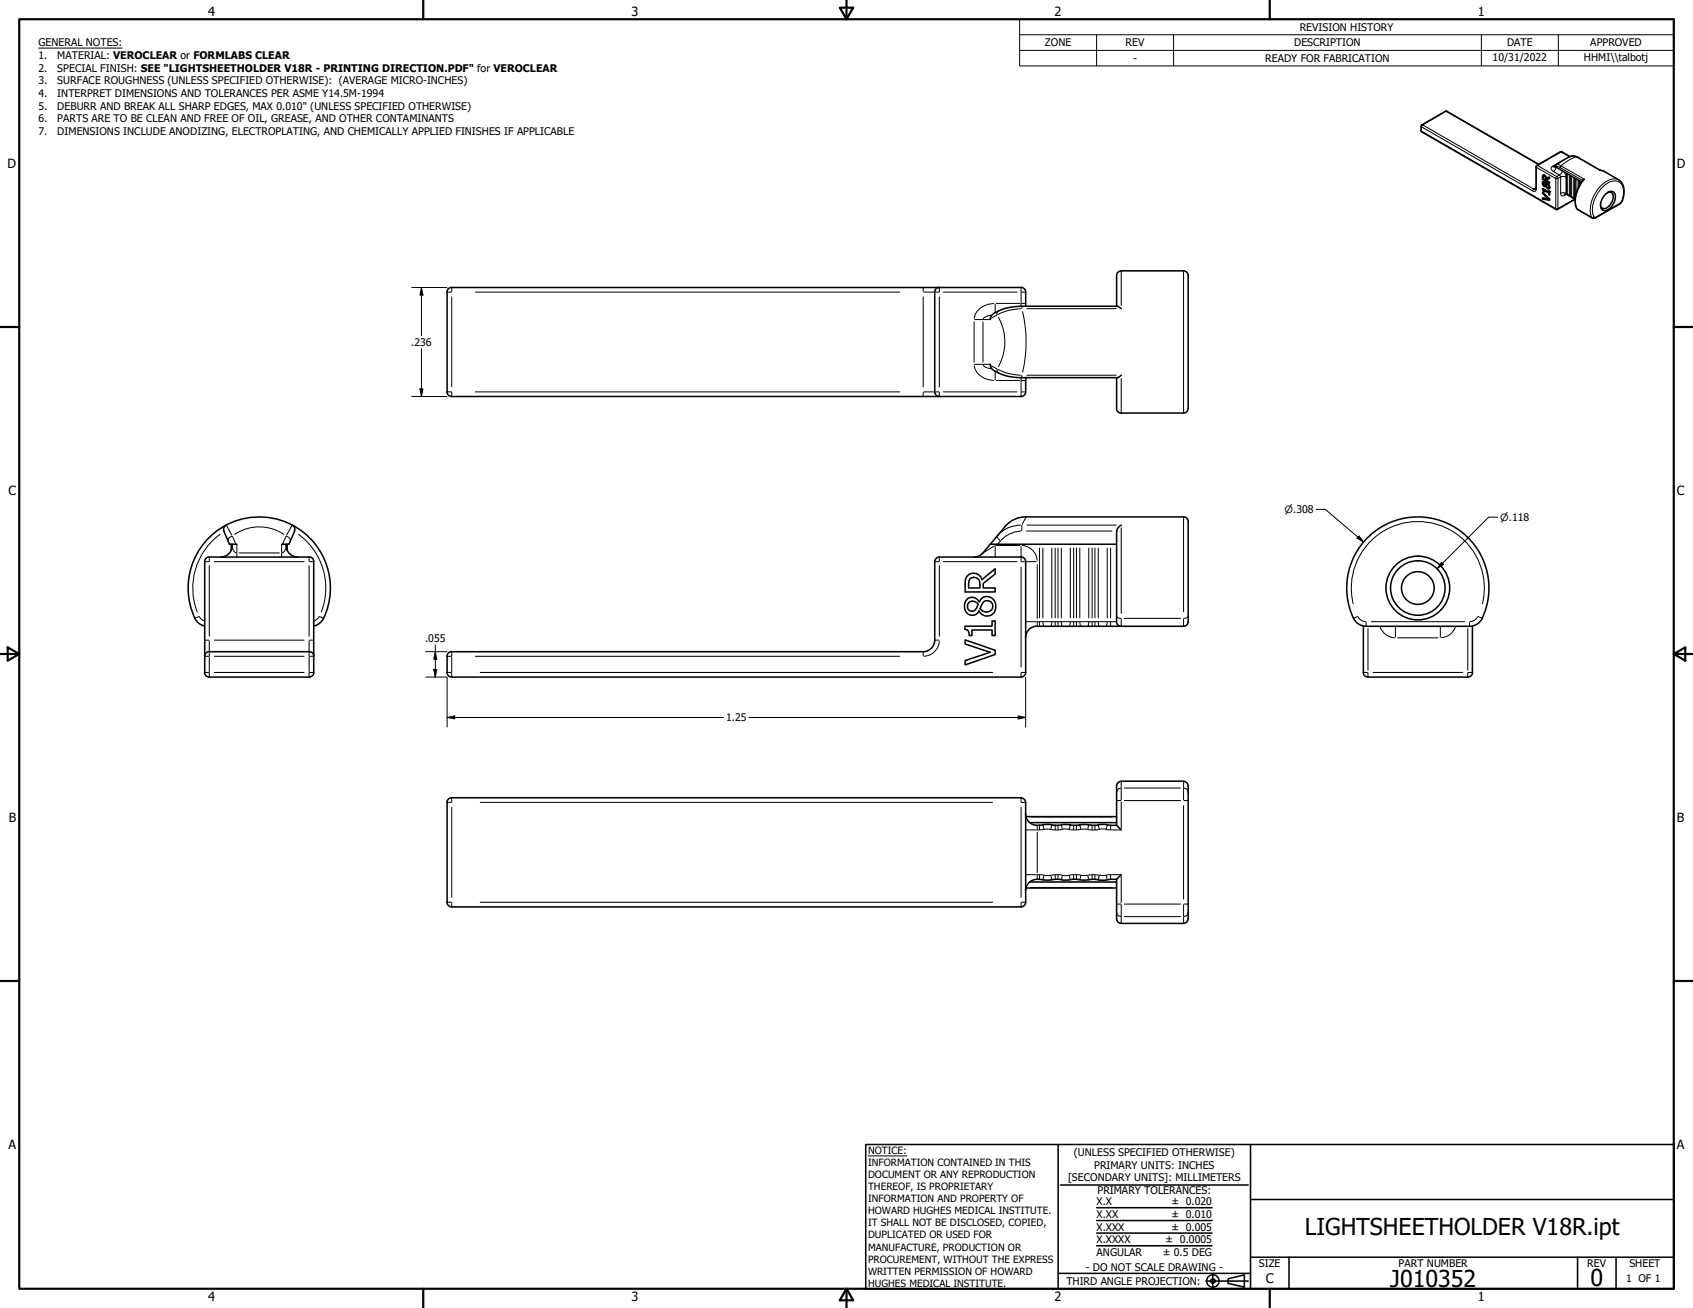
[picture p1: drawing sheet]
<svg xmlns="http://www.w3.org/2000/svg" width="559mm" height="432mm" viewBox="0 0 559 432" stroke-linecap="round" stroke-linejoin="round" font-family="sans-serif">
<!-- layer: Visible (ANSI) -->
<g fill="none" stroke="#000" stroke-width=".51">
<path d="M477.6 36.7l30.3 17.5M477.6 36.7h-.5l-7.8 4.5M469 43.1l.3 .5 44.3 25.5h.5M469.3 41.2l-.2 .4v1.5M509.3 57.8l.7 .2 .5 .8 1-.4v.5l-1 .3v.4l1 .6v.3l-2.4-1.4zM509.4 59l-.3 .1M509.7 59.9l-.1 .3M509.7 57.8v.3M509.9 58l-.4 .2M510.2 58.6l-.4-.4h-.3l-.1 .7 .9 .5M510.2 58.6l.1 .8 .2-.1M510.3 58.5l-.1 .1"/>
<path d="M510.5 59.3v.1M510.8 58.6v.4M511.5 58.8l-1 .4M513.4 54.7l-.4 .3M515.5 50.1l2.7 1.6M515.5 50.1h-.5l-7.9 4.6-.2 7.8M528.1 56.2l-7.6-4.4a5 5 0 0 0-4.6 1.2l-2.1 1.3-.4 .4v.3l8.6 5.1M528.1 56.2l1.3 .4 4.9 2.8a5.7 5.7 0 0 1 .4 7.9l-8.6 4.8-.5-.1-4.9-2.8a6.2 6.2 0 0 1-.3-6.1l1.3-2.5 .8-1.2 .4-.2M528.1 56.2h.1M509.1 63.5l2.4 2.2v.4l-2.4-.4v-.4l2 .4-2-1.9zM509.1 62.5l.3 .7M509.1 62.5v-.3l2.2 1.2v-.5l.2 .2v1.3l-.2-.6-1.6-.9v.5l-.3-.2"/>
<path d="M509.4 62.4l-.3 .1M509.4 63.7l-.3 .1M509.4 60.2l.8 .6-.3 .4-.5-.3zM509.7 65.4l-.6 .3M509.7 63.1l-.3 .1M509.8 60l-.4 .2M510 62.7l-.3 .2M510.1 61.1l.2 .2M510.2 61.5h.1M510.2 60.7l-.8-.8a.92 .92 0 0 0-.2 1.1 .92 .92 0 0 0 1 .5M510.2 60.7l.3-.2a1.11 1.11 0 0 1 .9 .7 1.11 1.11 0 0 1-.3 1.2l-.9-.9M510.6 60.8a.64 .64 0 0 1 .6 .5 .64 .64 0 0 1-.2 .7 .67 .67 0 0 1-.5-.5 .67 .67 0 0 1 .1-.7z"/>
<path d="M510.6 60.5l-.4 .2M510.7 60.5l-.2 .4-.6 .3M510.7 60.5l-.5 .3M511 60.6l-.4 .3M511.1 65.7h.4M511.3 61.9l.2 .2M511.3 65.6l-.2 .1M511.5 63.6l-.2 .2M511.5 64.1l-.2 .2M511.5 63.3l-.2 .1M511.5 61.8l-.3 .1M516.6 64l3.3 1.7"/>
<path d="M519.9 65.8l-5.8 3.3M529.9 64.1a1.79 1.79 0 0 1 1.7-.9 1.79 1.79 0 0 1 1.5 1.1 4.9 4.9 0 0 1-3.6 5.3 1.75 1.75 0 0 1-1.2-2.5l.9-2.1zM530.6 63.6l.7-.2a1.49 1.49 0 0 1 1.1 2.2 3.4 3.4 0 0 1-3.5 3.1l-.5-.4-.1-.7M147.5 96.4a1.54 1.54 0 0 1 1.6-1.5h187.9a1.46 1.46 0 0 1 1.5 1.5M147.6 96.4l-.1 32.9a1.55 1.55 0 0 0 1.6 1.6h187.9a1.55 1.55 0 0 0 1.5-1.5l.2-4.7M308.5 96.4v32.9a1.5 1.5 0 0 0 1.5 1.6M310 94.9a1.54 1.54 0 0 0-1.5 1.5M338.5 96.4v3.8M338.5 100.2l.1 .9M368.6 101.1v-10.1a1.57 1.57 0 0 1 1.5-1.6h20.5a1.54 1.54 0 0 1 1.6 1.6v43.8M370.1 101.9l-1.3-.8h-31.5a16.4 16.4 0 0 0-9.8 2.8l-.5 .6-.1 1M326.9 120.3a2.09 2.09 0 0 0 1.3 2.1 16.3 16.3 0 0 0 9.1 2.3h31.5l1.3-.8"/>
<path d="M368.6 124.7l-.1 10.2a1.54 1.54 0 0 0 1.6 1.5M392.1 134.9a1.5 1.5 0 0 1-1.5 1.5h-20.5M73.9 175.3l1.8 4.4h2.5M74.6 173.4a1.5 1.5 0 0 0-.7 1.9M74.6 173.4a23.6 23.6 0 0 1 22 0M74.6 173.4a23.3 23.3 0 0 0-9.6 31.7l1.4 1.2 1.2 .4M76.3 179.7v1.9M76.7 179.7a3.9 3.9 0 0 1-3.9 4.2M94.5 179.7a3.8 3.8 0 0 0 3.8 4.2M94.8 179.7v1.9M96.5 173.4a1.5 1.5 0 0 1 .7 1.9M96.6 173.4a23.2 23.2 0 0 1 9.5 31.8l-1.4 1.1-1.1 .4"/>
<path d="M97.2 175.3l-1.8 4.4h-2.4M326.9 179.7l-2.9 3.2-1.4 .8-1.1 .2M326.9 179.7h41.7M331.7 173.9l-4.8 5.8M338.7 170.6h51.9a1.55 1.55 0 0 1 1.6 1.6v33a1.54 1.54 0 0 1-1.6 1.6h-20.5M338.7 170.6a9.2 9.2 0 0 0-7 3.3M370.1 173.4a3 3 0 0 0-1.5 1.9v29.9a1.46 1.46 0 0 0 1.5 1.6M67.6 185.4v36.6M69.1 183.9a1.54 1.54 0 0 0-1.6 1.5M69.1 183.9h32.9M102 183.9a1.49 1.49 0 0 1 1.5 1.5l.1 36.6a1.54 1.54 0 0 1-1.6 1.5M319.5 189.9a2.91 2.91 0 0 1 4.6 1.4l4.4-3.6v1.8l-4 3.1v1.5h4v1.3h-9.9v-3.3a2.8 2.8 0 0 1 .9-2.2z"/>
<path d="M319.8 198.9a2.19 2.19 0 0 1 3.1 .6l-.4 .7a1.65 1.65 0 0 1-2.3 1.4 1.65 1.65 0 0 1-.4-2.7zM320 191.2a1.98 1.98 0 0 1 2.4-.4 1.98 1.98 0 0 1 1 2.2v1.1h-3.7l.1-2.2zM323.2 198.7a2.56 2.56 0 0 0-3.1-1.4 2.56 2.56 0 0 0-1.8 2.9 2.54 2.54 0 0 0 1.8 2.8 2.54 2.54 0 0 0 3-1.3M323.2 198.7h.1M323.3 198.7a2.91 2.91 0 0 1 3.7-1.5 2.91 2.91 0 0 1 1.6 3.7 2.88 2.88 0 0 1-2.4 2.4 2.88 2.88 0 0 1-3-1.6M324.5 198.9a1.9 1.9 0 0 1 3.2 .6 1.9 1.9 0 0 1-2.1 2.6 2.4 2.4 0 0 1-2.1-1.2zM337 183.9a1.54 1.54 0 0 1 1.5 1.5v36.6a1.55 1.55 0 0 1-1.5 1.5h-187.9a1.55 1.55 0 0 1-1.6-1.5l.1-5.3M337 183.9h-27a1.5 1.5 0 0 0-1.5 1.5v25.9a3.8 3.8 0 0 1-3.8 3.8h-155.6a1.54 1.54 0 0 0-1.6 1.5M102 215.1h-32.9a1.54 1.54 0 0 0-1.6 1.5M102 215.1a1.54 1.54 0 0 1 1.6 1.5M318.5 206.7h8.9v-1.7h1.1v4.8h-1.1v-1.8h-6.6v1.8h-.9l-.3-1.5-1.1-.5zM318.6 211.2l9.9 3.5v1.4l-9.9 3.4v-1.4l8.2-2.8-8.2-2.7z"/>
<path d="M323.1 201.7h.1M342.3 206.7a3.8 3.8 0 0 0-3.8 3.8M342.3 206.8h27.8M450 206.7v15.3M450.9 206.8h34.2M486 206.7v15.3a1.55 1.55 0 0 1-1.5 1.5h-33a1.54 1.54 0 0 1-1.5-1.5M489.2 204.2a23.5 23.5 0 0 0-21.5-33.6 23.5 23.5 0 0 0-20.6 34.1l.8 1 1.1 .6 1.9 .5M489.2 204.1a4.6 4.6 0 0 1-4.1 2.7M67.5 222a1.54 1.54 0 0 0 1.6 1.5h32.9M370.1 257.9a1.5 1.5 0 0 0-1.5 1.5v13.1l1.5 1.5M370.1 257.9h20.6M390.6 257.9a1.5 1.5 0 0 1 1.5 1.5"/>
<path d="M392.2 259.4v43.9M338.5 268.6a3.9 3.9 0 0 0 4.6 3.9M338.5 264.9a1.57 1.57 0 0 0-1.5-1.5h-187.9a1.54 1.54 0 0 0-1.6 1.5l.1 33M338.5 264.9v33M338.6 269.6h30M339.9 271.6h28.7M344.2 272.3l1.5-.2 2.6 .3M344.2 272.3l-1.1 .1M350.3 272.3l1.5-.1 2.6 .3M350.3 272.3l-2 .2M354.4 272.5h.9M360.4 272.4l-2.5-.2-2.6 .2"/>
<path d="M366.5 272.4l-2.5-.3-3.5 .4M366.6 272.5h2M147.5 297.8a1.54 1.54 0 0 0 1.6 1.6h187.9a1.55 1.55 0 0 0 1.5-1.6M338.6 293.2h30M339.9 291.2h28.7M344.2 290.4l1.5 .2 1.4-.2M344.2 290.5a4.3 4.3 0 0 0-5.7 3.6M348.3 290.3l-1.1 .2M348.3 290.3l2 .1M354.4 290.3l-2.6 .3-1.5-.2M354.4 290.3l2 .2M356.4 290.4l1.5 .2 1.4-.2"/>
<path d="M368.6 290.3l-4.6 .3-3.5-.3-1.1 .2M370.1 288.8l-1.5 1.5v13a1.5 1.5 0 0 0 1.5 1.5h20.6a1.6 1.6 0 0 0 1.4-1.5"/>
<circle cx="468" cy="194.1" r="10.5"/>
<circle cx="468" cy="194.1" r="9"/>
<circle cx="468" cy="194.1" r="5.4"/>
</g>
<!-- layer: Visible Narrow (ANSI) -->
<g fill="none" stroke="#000" stroke-width=".34">
<path d="M477.1 36.7h.5M469.1 43.1l.2 .5M469.3 41.2h.3l-.4 .7-.1-.2M507.2 54.6l.3 .1-.4 .5-.1-.2M507.7 54.3l-30.4-17.6-7.7 4.5 36.6 21.2 .8-.4M509.4 58.3l-.3 .2M509.4 57.7l-.1 .1M510.1 58l-.3 .2M510.8 58.8l-.5 .3M512.3 54.9l.7 .1M512.3 54.9l-.4 .9 .8 .8M512.7 56.6l2 1.2"/>
<path d="M513 55l.5 .1M513.7 54.4v.7M513.7 55.1l-1 1.5M513.8 54.3h.5l.9 .4-.2 .7-.8-.4-.5 .1M513.8 58.3l.4 .6M513.8 58.3l-.3 .6h.7M514.2 58.9l.9-.5v5.4M514.2 58.9v10l5.6-3.2-.1-.3M514.7 57.8l-.9 .5M515 50.1h.5M515 55.4l7.4 4.2M515.6 56.3l-.1 .6-.8 .9"/>
<path d="M515.8 53l-3.5 1.9M516.1 52.8l-.2 .2M516.1 56.6l.5 .6 .3 1.2-.6-.1-1.2 .1-.4-.6M516.9 58.4v5.4M517.1 57.2v6.7l-.2-.1M517.3 57.3l-.1 6.8M518 57.7v6.8l-.7-.4 .1 .2M518.1 51.8l-2.9-1.6-7.7 4.5 6.3 3.6M518.3 57.9v6.7M518.5 58v6.8l-.2-.2M518.7 51.5l1.7 .2M518.8 58.2l-.2 6.8"/>
<path d="M519.4 58.5v6.8l-.6-.4v.3M519.7 58.7v6.7M519.9 58.8v6.3M520.2 59v5M520.4 51.7l-2.8 1.3-2.4 1.7 7.7 4.5a10.9 10.9 0 0 0-2.8 8.7l.4 1.1 4.9 2.8a10.6 10.6 0 0 1 4.6-11.8 4.2 4.2 0 0 1 4.3-.6M520.4 51.7l7.7 4.5 1.3 .4M520.4 51.7l.1 .1M520.9 59.4v2.7M521.2 59.6v1.9M521.4 59.7v1.3M521.6 59.8v.9M505.9 63l-36.7-21.1v1.4l44.3 25.6"/>
<path d="M507 62.1l.1 .2M507.1 62.3l-.3 .8-.9-.1 .3-.6 .7 .1M507.1 62.3v-7.1l6.4 3.7v10M509.6 60.1l-.5 .3M509.9 60.2l-.2 .1M510.2 61.3l-.5 .3M510.5 60.8l-.5 .3M511.1 60.7l-.3 .2M511.4 62l-.6 .3M511.5 61.6l-.2 .1M513.5 68.9h.7l-.1 .2M513.5 68.9l.1 .2"/>
<path d="M515.1 63.8l.6-.2 1.2 .2M515.1 63.8l.4 .8h.8M516.6 64l-.3 .6M516.9 63.8l.1 .3M517.1 64.1l-.8 .5M518.3 64.6l-.3-.1 .1 .2M518.3 64.6l.1 .3M519.7 65.4l-.3-.1 .1 .2M519.7 65.4l.2 .1M520.4 68.8l.3 .4M526.7 71.7l-1.3 .1 .2 .2M526.7 71.7l-.1 .2"/>
<path d="M534.8 67.1l-8.1 4.6M535.4 66.2a6 6 0 0 0-.6-5.9 3.9 3.9 0 0 0-5.2 .9 11.1 11.1 0 0 0-3.9 9.4l.4 1M535.5 66.2l-.8 1.1M147.6 96.4h1.4M149.1 94.9v1.4M149.1 98v29.7M156.9 96.4h140M304.7 94.9v1.4M304.7 98v29.7M305 96.4h4.9M310 94.9v1.4M310 98v29.7"/>
<path d="M311.4 96.4h24.3M337 94.9v1.4M337 96.6v3.4M337.1 96.4h1.4M370.1 89.5v11.3M390.7 89.7v46.4M321.5 106.3v13.2M321.7 105.5h2.6M324.4 106.3v13.2M324.6 105.5h2.1M327.1 104.1a3.1 3.1 0 0 0-2.7 1.3M327.9 100.2a6.3 6.3 0 0 0-6.4 4.9"/>
<path d="M328.5 100.3v2.8M328.9 100.2h7.7M329 104.1l-2 1M329.5 102.7l-.4 .7v.5M329.6 104.8a16.7 16.7 0 0 1 0 16.2M336.8 101.9a16 16 0 0 0-7.4 1.9M337 100.2v.8M337.1 100.2h1.4M337.3 101.1v.8M337.5 102.9a44 44 0 0 1 0 20M338.9 101.9h29.5M147.6 129.4h1.4"/>
<path d="M149.1 129.5v1.4M156.9 129.4h140M304.7 129.5v1.4M305 129.4h4.9M310 129.5v1.4M311.4 129.4h24.3M321.5 120.7a6.4 6.4 0 0 0 6.4 4.9M321.7 120.3h2.6M324.4 120.4a2.99 2.99 0 0 0 2.7 1.3M324.6 120.3h2.1M327 120.7l2 1M328.5 122.7v2.7"/>
<path d="M328.9 125.6h7.7M329.1 121.8l.1 1 .3 .3M329.4 122a17.6 17.6 0 0 0 7.4 1.9M337 124.7v.9M337 125.8v3.4M337 129.5v1.4M337.1 125.6h1.4M337.1 129.4h1.4M337.3 124v.7M338.9 123.9h29.5M370.1 125v11.3M72.7 176.4a21.9 21.9 0 0 0-7.6 25.6"/>
<path d="M74.6 173.4l1.9 3.3M76.5 179.7v1.3M76.5 177a1.41 1.41 0 0 0-1.2 1.5M76.8 177.1l1 2.4M77.5 176.4a14.5 14.5 0 0 1 16.2 0M78.2 179.8v2.6M93 179.8v2.6M94.4 177.1l-1.1 2.4M94.6 177a1.41 1.41 0 0 1 1.2 1.5M94.6 179.7v1.3M96.5 173.4l-1.9 3.3M98.5 176.4a21.9 21.9 0 0 1 7.5 25.6"/>
<path d="M328.8 179.7l-.3 .3M329.1 177l1.1 1.5M330.2 178.6l-.8 1M336.8 173.4a10.2 10.2 0 0 0-7.4 3.3M336.9 175.3a9.6 9.6 0 0 0-6.4 3M337.3 173.4v1.8M338.7 170.6l-1.3 2.5M338.8 175.3h28.2M338.9 173.4h29.5M370.1 174.2v28.3M390.7 170.8v31.2M67.6 185.4h1.4"/>
<path d="M69.1 183.9v1.4M69.1 186.7v23.3M70.7 185.4h29.7M76.7 180.3a2.29 2.29 0 0 0 1.4 2.2M78.2 182.7v1.2M78.9 182.5h13.3M93 182.7v1.2M94.5 180.3a2.47 2.47 0 0 1-1.4 2.2M102 183.9v1.4M102 186.7v23.3M102.2 185.4h1.3M308.5 185.4h1.4"/>
<path d="M310 183.9v1.4M310 186.7v23.3M311.4 185.4h24.3M328.2 180.3l-3.8 2.2M328.5 180.4v3.5M328.9 180.1h7.7M337 180.4v4.9M337 187.2v33M337.1 185.4h5M337.4 180.1a5.4 5.4 0 0 1 4.9 4.9M342.3 186.4v17.9M343.1 180.9v23.1"/>
<path d="M344.2 180.9v23.1M347.2 180.9v23.1M348.3 180.9v23.1M349.2 180.9v23.1M350.3 180.9v23.1M353.3 180.9v23.1M354.4 180.9v23.1M355.3 180.9v23.1M356.4 180.9v23.1M359.4 180.9v23.1M360.5 180.9v23.1M361.4 180.9v23.1"/>
<path d="M362.5 180.9v23.1M365.5 180.9v23.1M366.6 180.9v23.1M446.7 199.3a21.9 21.9 0 0 1 21.3-27.1 21.9 21.9 0 0 1 21.3 27.1M65.6 203.5l-1.3 .6M65.8 203.6l.9 1 .7 .4M67.6 216.7h1.4M67.6 211.3h1.4M69.1 211.6v4.9M69.1 216.9v4.8M70.7 216.7h29.7M70.7 211.3h29.7"/>
<path d="M102 211.6v4.9M102 216.9v4.8M102.2 216.7h1.3M102.2 211.3h1.3M105.3 203.6l-.5 .7-1.1 .7M105.5 203.5l1.3 .6M147.6 216.7h1.4M149.1 215.1v1.4M149.1 216.9v4.8M156.9 216.7h140M304.7 215.1v1.4M308.5 211.3h1.4"/>
<path d="M310 211.7a5.4 5.4 0 0 1-4.9 4.9M338.5 205.2h3.6M342.3 205.4v1.4M342.4 205.2h.7M343.1 205.4v1.4M343.2 205.2h1M344.2 205.4l.4 1.4M344.4 205.2h2.6M347.2 205.4l-.4 1.4M347.2 205.2h1M348.3 205.4v1.4M348.3 205.2h.9"/>
<path d="M349.2 205.4v1.4M349.3 205.2h1M350.3 205.4l.3 1.4M350.5 205.2h2.6M353.3 205.4l-.4 1.4M353.3 205.2h1M354.4 205.4v1.4M354.4 205.2h.9M355.3 205.4v1.4M355.4 205.2h1M356.4 205.4l.3 1.4M356.6 205.2h2.6"/>
<path d="M359.4 205.4l-.4 1.4M359.4 205.2h1M360.5 205.4v1.4M360.5 205.2h.9M361.4 205.4v1.4M361.5 205.2h1M362.5 205.4l.3 1.4M362.7 205.2h2.6M365.5 205.4l-.4 1.4M365.5 205.2h1M366.6 205.4v1.4M366.6 205.2h1.9"/>
<path d="M368.6 203.5l.2 .3 1.2 .3M370.1 204.4v2.4M371.1 204.1h18.5M390.7 204.4v2.4M392.2 203.5l-.2 .3-1.2 .3M448.1 203.5l-1.3 .6M448.2 203.6l1.1 1.2 1.4 .4M450.9 205.4v1.4M451.5 207.5v13.7M452.6 205.2h30.8M455.6 207.1a5.4 5.4 0 0 0 4.7 3.5M460.6 206.8v3.5"/>
<path d="M461.3 210.6h13.3M475.4 206.8v3.5M480.4 207.1a5.3 5.3 0 0 1-4.7 3.4M484.5 207.5v13.7M485.1 205.4v1.4M487.7 203.6l-1 1.1-1.5 .5M487.9 203.5l1.3 .6M67.6 222h1.4M69.1 222.1v1.4M70.7 222h29.7M102 222.1v1.4M102.2 222h1.3"/>
<path d="M147.6 222h1.4M149.1 222.1v1.4M158.5 222h169.1M337 222.1v1.4M337.1 222h1.4M450 222h1.4M451.5 222.1v1.4M453.2 222h29.6M484.5 222.1v1.4M484.6 222h1.4M370.1 257.9v2M390.7 257.9v2"/>
<path d="M147.6 264.9h1.4M149.1 263.4v1.4M149.1 266.5v29.7M158.5 264.9h169.1M337 263.4v1.4M337 266.5v29.7M337.1 264.9h1.4M338.5 274h3.6M340.2 269.7h26.9M342.3 272.5v1.4M342.3 274.7v13.3M342.4 274h.7"/>
<path d="M343.1 272.5v1.4M344.2 272.3l.4 1.4M344.5 273.8l-1.3 .1M344.7 273.8h2M346.9 273.8l1.3 .2M347.2 272.3l-.4 1.4M348.3 272.5v1.4M348.3 274h.9M349.2 272.5v1.4M350.3 272.3l.3 1.4M350.6 273.8l-1.3 .2M350.8 273.8h2"/>
<path d="M353 273.8l1.3 .2M353.3 272.3l-.4 1.4M354.4 272.5v1.4M354.4 274h.9M355.3 272.5v1.4M356.4 272.3l.3 1.4M356.7 273.8l-1.3 .1M356.9 273.8h2M359 273.8l1.4 .2M359.4 272.3l-.4 1.4M360.5 272.5v1.4M360.5 274h.9"/>
<path d="M361.4 272.5v1.4M362.5 272.3l.3 1.4M362.8 273.8l-1.3 .2M363 273.8h2M365.1 273.8l1.4 .2M365.5 272.3l-.4 1.4M366.6 272.5v1.4M366.7 274h3.2M368.6 264.3h1.4M370 260.1l-.7 .2-.7 1.1M370.1 260.3v3.7M370.1 264.8v8.7"/>
<path d="M371.1 264.3h18.5M371.1 260.1h18.5M390.7 260.3v3.7M390.7 266v30.8M390.8 260.1l.7 .2 .7 1.1M390.8 264.3h1.4M147.6 297.9h1.4M149.1 298v1.4M158.5 297.9h169.1M337 298v1.4M337.1 297.9h1.4M338.5 288.8h3.6"/>
<path d="M340.2 293h26.9M342.3 288.9v1.4M342.4 288.8h.7M343.1 288.9v1.4M343.2 288.8l1.3 .1M344.6 289.1l-.4 1.3M344.7 288.9h2M346.8 289.1l.4 1.3M348.2 288.8l-1.3 .2M348.3 288.9v1.4M348.3 288.8h.9M349.2 288.9v1.4"/>
<path d="M349.3 288.8l1.3 .1M350.6 289.1l-.3 1.3M350.8 289h2M352.9 289.1l.4 1.3M354.3 288.8l-1.3 .1M354.4 288.9v1.4M354.4 288.8h.9M355.3 288.9v1.4M355.4 288.8l1.3 .1M356.7 289.1l-.3 1.3M356.9 288.9h2M359 289.1l.4 1.3"/>
<path d="M360.4 288.8l-1.3 .2M360.5 288.9v1.4M360.5 288.8h.9M361.4 288.9v1.4M361.5 288.8l1.3 .2M362.8 289.1l-.3 1.3M363 288.9h1.9M365.1 289.1l.4 1.3M366.5 288.8l-1.4 .1M366.6 288.9v1.4M366.7 288.8h3.2M368.6 298.4h1.4"/>
<path d="M370.1 289.3v8.7M370.1 298.7v3.8M371.1 298.4h18.5M390.7 298.7v3.8M390.8 298.4h1.4M368.6 301.3l.7 1.1 .7 .2M370.1 302.8v2M371.1 302.6h18.5M390.7 302.8v2M392.2 301.3l-.7 1.1-.7 .2"/>
</g>
<!-- layer: Visible (ANSI) -->
<g fill="#000">
<circle cx="510.2" cy="60.7" r=".25"/>
<circle cx="511.5" cy="63.3" r=".25"/>
</g>
<!-- layer: Border (ANSI) -->
<g fill="none" stroke="#000" stroke-width=".72">
<path d="M6.3 6.3h546.1v419.1h-546.1zM139.7 0v6.3M277.2 2.5h4.4l-2.2 3.8zM279.4 0v6.3M419.1 0v6.3M0 107.9h6.3M552.4 107.9h6.4M0 215.9h6.3M2.5 213.7l3.8 2.2-3.8 2.2zM552.4 215.9l3.9-2.2v4.4zM552.4 215.9h6.4M0 323.8h6.3"/>
<path d="M552.4 323.8h6.4M139.7 425.4v6.4M279.4 425.4l2.2 3.9h-4.4zM279.4 425.4v6.4M419.1 425.4v6.4"/>
</g>
<!-- layer: Title (ANSI) -->
<g fill="none" stroke="#000" stroke-width=".51">
<path d="M285.8 377.8h266.6v47.6h-266.6zM349.2 377.8v47.6M412.7 377.8v47.6M350 391.2h62M361.9 398.7h38.1M412.7 396h139.7M361.9 411.3h38.1M361.9 407.1h38.1M361.9 402.9h38.1M412.7 415h139.7M425.4 415v10.4M520.7 415v10.4"/>
<path d="M533.4 415v10.4M349.2 420.4h63.5M398 422.9h14M400.3 420.6v4.6M405.4 422.1l5.3-1.2v4l-5.3-1.2z"/>
<circle cx="400.3" cy="422.9" r="2.05"/>
<circle cx="400.3" cy="422.9" r=".74"/>
</g>
<path d="M286.5 381.6h12.8" fill="none" stroke="#000" stroke-width=".33"/>
<!-- layer: Symbol (ANSI) -->
<path d="M12.7 15.9h27.6M336.5 11.5v-5.2h215.9v5.2M336.5 16.6h215.9M361.9 11.5v10.3M387.3 11.5v10.3M488.9 11.5v10.3M514.3 11.5v10.3M552.4 11.5h-215.9v5.1M552.4 11.5v10.3h-215.9v-5.2" fill="none" stroke="#000" stroke-width=".33"/>
<!-- layer: Dimension (ANSI) -->
<g fill="none" stroke="#000" stroke-width=".33">
<path d="M135.9 94.9h11.6M139.1 94.9l.5 2.5h-1zM139.1 94.9v15.9M139.1 115v15.9M135.9 130.9h11.6M138.6 128.4h1l-.5 2.5zM434.4 168.1h3l12.7 10.8M448.5 176.9l1.6 2-2.2-1.2zM494.4 170.7h-3l-17.1 17M475.8 185.6l.7 .7-2.2 1.4zM140.5 215.1h7M143.7 215.1l.4 2.5h-.9z"/>
<path d="M143.7 212.9v10.6M140.5 223.5h7M143.2 221h.9l-.4 2.5zM147.6 236.9l2.5-.6v1zM147.6 236.9h91.2M147.6 223.6v16.4M247.2 236.9h91.3M336 236.3l2.5 .6-2.5 .4zM338.5 223.6v16.4"/>
</g>
<g fill="#000">
<path d="M139.1 94.9l.5 2.5h-1z" fill-rule="evenodd"/>
<path d="M138.6 128.4h1l-.5 2.5z" fill-rule="evenodd"/>
<path d="M448.5 176.9l1.6 2-2.2-1.2z" fill-rule="evenodd"/>
<path d="M475.8 185.6l.7 .7-2.2 1.4z" fill-rule="evenodd"/>
<path d="M143.7 215.1l.4 2.5h-.9z" fill-rule="evenodd"/>
<path d="M143.2 221h.9l-.4 2.5z" fill-rule="evenodd"/>
<path d="M147.6 236.9l2.5-.6v1z" fill-rule="evenodd"/>
<path d="M336 236.3l2.5 .6-2.5 .4z" fill-rule="evenodd"/>
</g>
<g font-size="7.7">
<text x="430.7" y="407.6">LIGHTSHEETHOLDER V18R.ipt</text>
<text x="458.9" y="424.8">J010352</text>
<text x="524.9" y="424.7">0</text>
</g>
<text font-size="4.4" x="417.8" y="423.5">C</text>
<g font-size="4.2">
<text x="68.7" y="5.3">4</text>
<text x="208.4" y="5.3">3</text>
<text x="348.1" y="5.3">2</text>
<text x="487.8" y="5.3">1</text>
<text x="2.5" y="55.5">D</text>
<text x="553.5" y="55.5">D</text>
<text x="2.8" y="163.5">C</text>
<text x="553.5" y="163.5">C</text>
<text x="2.9" y="271.4">B</text>
<text x="553.5" y="271.4">B</text>
<text x="2.8" y="379.3">A</text>
<text x="553.5" y="379.3">A</text>
<text x="68.7" y="429.5">4</text>
<text x="208.4" y="429.6">3</text>
<text x="348.1" y="429.6">2</text>
<text x="487.8" y="429.5">1</text>
</g>
<g font-size="3.5">
<text x="429" y="10.2">REVISION HISTORY</text>
<text x="12.7" y="15.3">GENERAL NOTES:</text>
<text x="344.9" y="15.3">ZONE</text>
<text x="371.5" y="15.3">REV</text>
<text x="427.2" y="15.3">DESCRIPTION</text>
<text x="497.4" y="15.3">DATE</text>
<text x="524.9" y="15.3">APPROVED</text>
<text x="12.7" y="19.5">1.</text>
<text x="12.7" y="23.7">2.</text>
<text x="18.9" y="19.5">MATERIAL: VEROCLEAR or FORMLABS CLEAR</text>
<text x="18.9" y="23.7">SPECIAL FINISH: SEE &quot;LIGHTSHEETHOLDER V18R - PRINTING DIRECTION.PDF&quot; for VEROCLEAR</text>
<text x="374" y="20.3">-</text>
<text x="417.6" y="20.4">READY FOR FABRICATION</text>
<text x="492.7" y="20.2">10/31/2022</text>
<text x="522.8" y="20.2">HHMI\\talbotj</text>
<text x="12.7" y="27.9">3.</text>
<text x="18.9" y="27.9">SURFACE ROUGHNESS (UNLESS SPECIFIED OTHERWISE): (AVERAGE MICRO-INCHES)</text>
<text x="12.7" y="32">4.</text>
<text x="18.9" y="32">INTERPRET DIMENSIONS AND TOLERANCES PER ASME Y14.5M-1994</text>
<text x="12.7" y="36.2">5.</text>
<text x="12.7" y="40.4">6.</text>
<text x="18.9" y="36.2">DEBURR AND BREAK ALL SHARP EDGES, MAX 0.010&quot; (UNLESS SPECIFIED OTHERWISE)</text>
<text x="18.9" y="40.4">PARTS ARE TO BE CLEAN AND FREE OF OIL, GREASE, AND OTHER CONTAMINANTS</text>
<text x="12.7" y="44.6">7.</text>
<text x="18.9" y="44.6">DIMENSIONS INCLUDE ANODIZING, ELECTROPLATING, AND CHEMICALLY APPLIED FINISHES IF APPLICABLE</text>
<text x="135.7" y="114.2">.236</text>
<text x="140.3" y="212">.055</text>
<text x="239.6" y="238.1">1.25</text>
<text x="354.5" y="381.6">(UNLESS SPECIFIED OTHERWISE)</text>
<text x="352.5" y="390">[SECONDARY UNITS]: MILLIMETERS</text>
<text x="361.1" y="385.8">PRIMARY UNITS: INCHES</text>
<text x="362.2" y="394.2">PRIMARY TOLERANCES:</text>
<text x="361.9" y="397.9">X.X</text>
<text x="386.6" y="397.9">± 0.020</text>
<text x="361.9" y="402.1">X.XX</text>
<text x="361.9" y="406.3">X.XXX</text>
<text x="386.6" y="402.1">± 0.010</text>
<text x="386.6" y="406.3">± 0.005</text>
<text x="361.9" y="410.4">X.XXXX</text>
<text x="384.7" y="410.5">± 0.0005</text>
<text x="358.4" y="419.7">- DO NOT SCALE DRAWING -</text>
<text x="361.9" y="414.6">ANGULAR</text>
<text x="383.8" y="414.7">± 0.5 DEG</text>
<text x="415.5" y="418.4">SIZE</text>
<text x="461.6" y="418.3">PART NUMBER</text>
<text x="523.9" y="418.3">REV</text>
<text x="537.8" y="418.4">SHEET</text>
<text x="352" y="424.2">THIRD ANGLE PROJECTION:</text>
<text x="536.7" y="423.2">1 OF 1</text>
</g>
<g font-size="3.3">
<text x="424" y="169.4">⌀.308</text>
<text x="495.2" y="172">⌀.118</text>
<text x="286.5" y="381">NOTICE:</text>
<text x="286.5" y="385">INFORMATION CONTAINED IN THIS</text>
<text x="286.5" y="389">DOCUMENT OR ANY REPRODUCTION</text>
<text x="286.5" y="393">THEREOF, IS PROPRIETARY</text>
<text x="286.5" y="397">INFORMATION AND PROPERTY OF</text>
<text x="286.5" y="400.9">HOWARD HUGHES MEDICAL INSTITUTE.</text>
<text x="286.5" y="404.9">IT SHALL NOT BE DISCLOSED, COPIED,</text>
<text x="286.5" y="408.9">DUPLICATED OR USED FOR</text>
<text x="286.5" y="412.8">MANUFACTURE, PRODUCTION OR</text>
<text x="286.5" y="416.8">PROCUREMENT, WITHOUT THE EXPRESS</text>
<text x="286.5" y="420.8">WRITTEN PERMISSION OF HOWARD</text>
<text x="286.5" y="424.8">HUGHES MEDICAL INSTITUTE.</text>
</g>
</svg>
